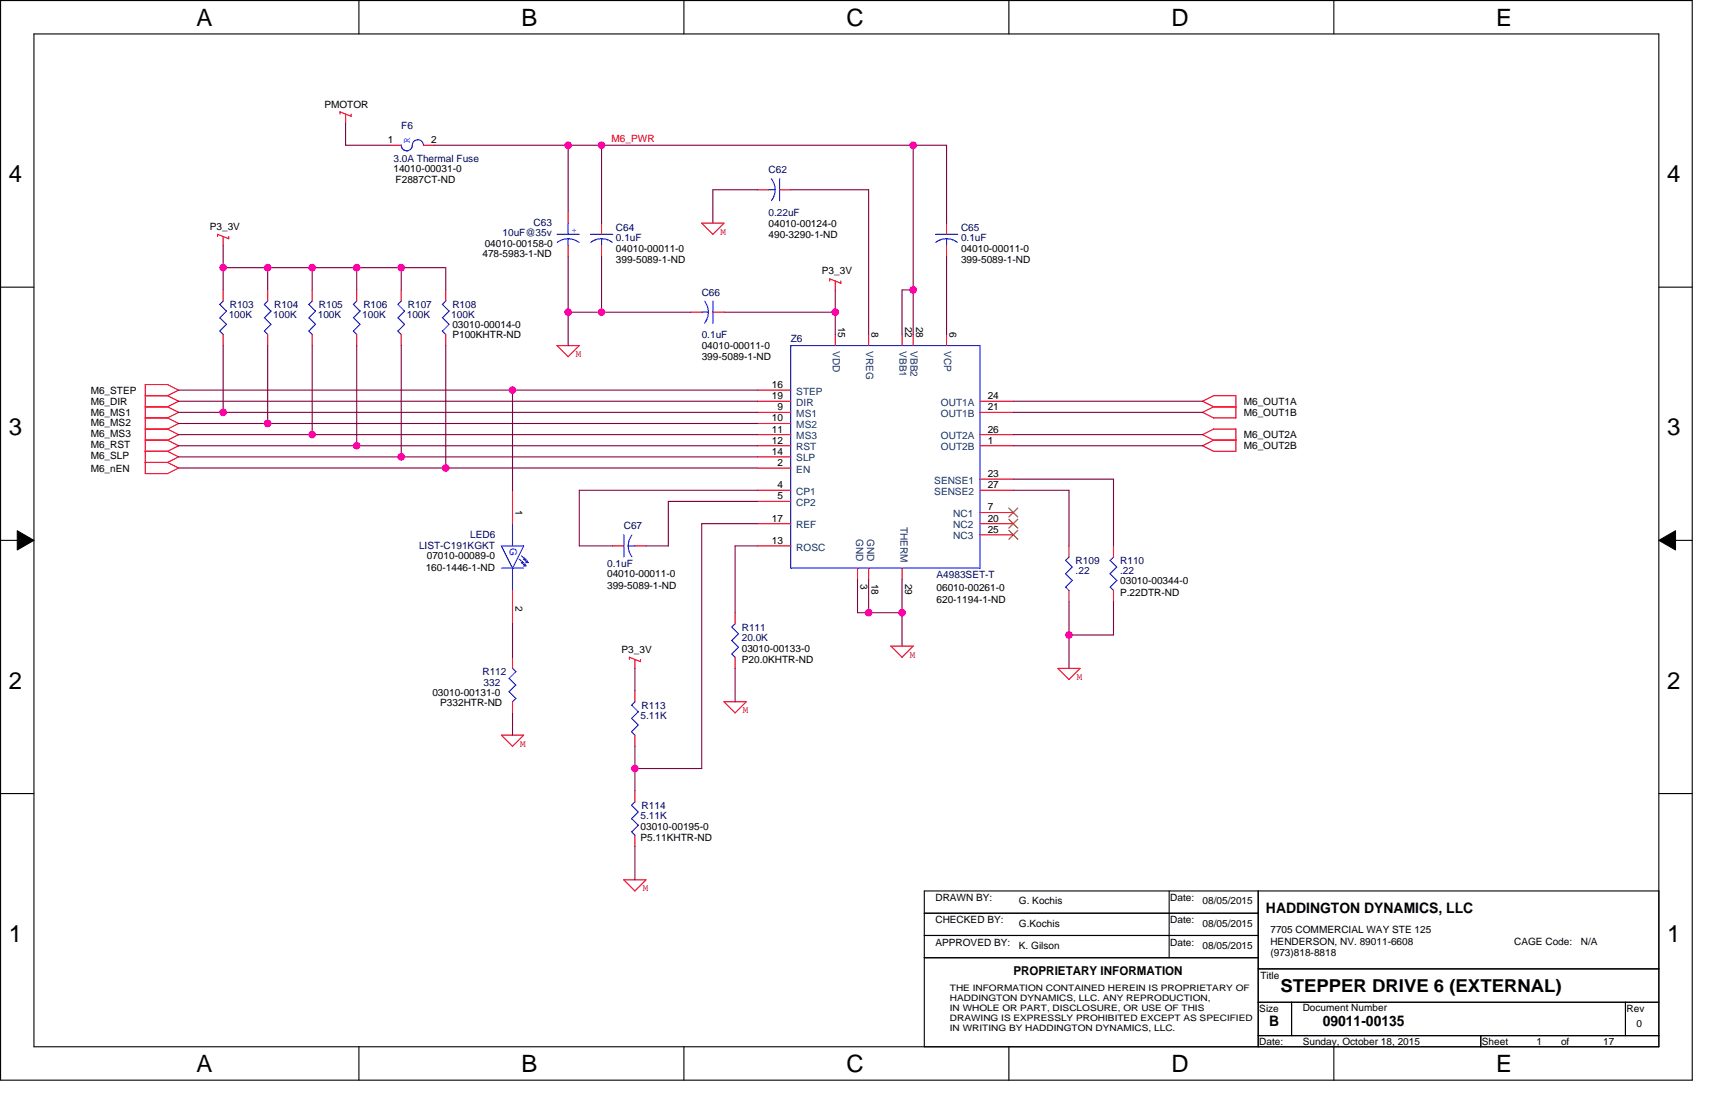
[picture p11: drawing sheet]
<svg xmlns="http://www.w3.org/2000/svg" width="432mm" height="279mm" viewBox="0 0 432 279" stroke-linecap="round" stroke-linejoin="round" font-family="sans-serif">
<path d="M.1 .1h424.7v271.1h-424.7zM8.5 8.5h407.9v254.3h-407.9z" fill="none" stroke="#000" stroke-width=".28"/>
<g fill="#fff">
<path d="M49.3 1h4v6.7h-4z"/>
<path d="M49.3 263.6h4v6.7h-4z"/>
</g>
<path d="M90.1 .1v8.4M90.1 262.8v8.4" fill="none" stroke="#000" stroke-width=".28"/>
<g fill="#fff">
<path d="M130.9 1h4v6.7h-4z"/>
<path d="M130.9 263.6h4v6.7h-4z"/>
</g>
<path d="M171.7 .1v8.4M171.7 262.8v8.4" fill="none" stroke="#000" stroke-width=".28"/>
<g fill="#fff">
<path d="M212.5 1h4.3v6.7h-4.3z"/>
<path d="M212.5 263.6h4.3v6.7h-4.3z"/>
</g>
<path d="M253.3 .1v8.4M253.3 262.8v8.4" fill="none" stroke="#000" stroke-width=".28"/>
<g fill="#fff">
<path d="M294.1 1h4.3v6.7h-4.3z"/>
<path d="M294.1 263.6h4.3v6.7h-4.3z"/>
</g>
<path d="M334.9 .1v8.4M334.9 262.8v8.4" fill="none" stroke="#000" stroke-width=".28"/>
<g fill="#fff">
<path d="M375.6 1h4v6.7h-4z"/>
<path d="M375.6 263.6h4v6.7h-4z"/>
<path d="M2.2 40.3h3.4v6.7h-3.4z"/>
<path d="M418.5 40.3h3.4v6.7h-3.4z"/>
<path d="M2.2 103.9h3.4v6.7h-3.4z"/>
<path d="M418.5 103.9h3.4v6.7h-3.4z"/>
</g>
<path d="M.1 72.1h8.4M416.4 72.1h8.4" fill="none" stroke="#000" stroke-width=".28"/>
<g fill="#fff">
<path d="M2.2 167.4h3.4v6.7h-3.4z"/>
<path d="M418.5 167.4h3.4v6.7h-3.4z"/>
</g>
<path d="M.1 135.7h8.4M416.4 135.7h8.4" fill="none" stroke="#000" stroke-width=".28"/>
<path d="M4.3 133.2l4.2 2.5-4.2 2.4zM416.4 135.7l4.2-2.5v4.9z" fill="#000"/>
<path d="M4.3 133.2l4.2 2.5-4.2 2.4zM416.4 135.7l4.2-2.5v4.9z" fill="none" stroke="#000" stroke-width=".25"/>
<g fill="#fff">
<path d="M2.2 231h3.4v6.7h-3.4z"/>
<path d="M418.5 231h3.4v6.7h-3.4z"/>
</g>
<g fill="none" stroke="#000" stroke-width=".28">
<path d="M.1 199.2h8.4M416.4 199.2h8.4M232 223.7h184.4v39.1h-184.4zM232 229.2h83.9M232 234.8h83.9M293.5 223.7v16.7M315.9 223.7v39.1M232 240.4h83.9M315.9 243.2h100.5M315.9 251.6h100.5M315.9 260h100.5M324.2 251.6v8.4"/>
<path d="M371.7 260v2.8M408.1 251.6v8.4"/>
</g>
<g fill="none" stroke="#f00" stroke-width=".28">
<path d="M86.8 28.6v2.3M88.2 28.6v.6l-2.8-1.1v.5M97.9 36.5h2.8M106.3 36.5h2.8M56 59.4v2.2M57.4 59.4v.5l-2.8-1.1v.6M142.6 53.2v2.8M151 56v2.8M176.2 56l2.8 2.8 2.8-2.8h-5.6M190.1 47.6h2.8M195.7 47.6h2.8M237.6 56v2.8"/>
<path d="M56 72.8v2.8M67.2 72.8v2.8M78.4 72.8v2.8M89.5 72.8v2.8M100.7 72.8v2.8M111.9 72.8v2.8M142.6 61.6v2.8M151 61.6v2.8M173.4 78.4h2.8M179 78.4h2.8M209.7 70.5v2.3M211.1 70.5v.6l-2.8-1.1v.5"/>
<path d="M237.6 61.6v2.8M36.5 99.3h5.6M42 99.3l2.9-1.4-2.8-1.4h-5.6v22.4h5.6l2.7-1.4-2.7-1.4M42.1 99.3l2.8 1.4-2.9 1.4M56 84v2.8M67.2 84v2.8M78.4 84v2.8M89.5 84v2.8M100.7 84v2.8M111.9 84v2.8M139.8 86.8h5.6l-2.8 2.8zM190.1 97.9h8.4"/>
<path d="M209.7 84v2.8M218.1 84v2.8M226.5 84v2.8M229.2 84v2.8M237.6 84v2.8M36.5 102.1h5.6M36.5 104.9h5.6M36.5 107.7h5.6M36.5 110.5h5.6M36.5 113.3h5.6M36.5 116.1h5.6M42.1 102.1l2.8 1.4"/>
<path d="M42.1 104.9l2.8 1.4-2.9 1.4M42.1 107.7l2.8 1.4M42.1 110.5l2.8 1.4-2.9 1.4M42.1 113.3l2.8 1.4M44.8 103.5l-2.8 1.4M44.8 109.1l-2.8 1.4M44.8 114.7l-2.8 1.4M190.1 100.7h8.4M190.1 103.5h8.4M190.1 106.3h8.4M190.1 109.1h8.4M190.1 111.9h8.4"/>
<path d="M190.1 114.7h8.4M190.1 117.5h8.4M246 100.7h8.4M246 103.5h8.4M246 109.1h8.4M246 111.9h8.4M301.9 100.7l2.8-1.4h5.6v5.6h-5.6l-2.8-1.4 2.8-1.4zM301.9 109.1l2.8-1.4h5.6v5.6h-5.6l-2.8-1.4 2.8-1.4zM304.7 102.1h5.6M304.7 110.5h5.6M128.7 123.1v8.4M153.8 137h2.8"/>
<path d="M159.4 137h2.8M190.1 137h8.4M190.1 123.1h8.4M190.1 131.5h8.4M190.1 125.9h8.4M246 120.3h8.4M246 123.1h8.4M246 128.7h8.4M246 131.5h8.4M246 134.3h8.4M268.4 137v2.8M279.5 137v2.8"/>
<path d="M128.7 148.2v8.4M184.5 153.8v2.8M215.3 142.6v2.8M218.1 142.6v2.8M226.5 142.6v2.8M268.4 148.2v2.8M279.5 148.2v2.8M128.7 165v2.8M128.7 176.2v2.8M159.4 165.5v2.3M159.4 173.4v2.8M160.8 165.5v.6l-2.8-1.1v.5"/>
<path d="M181.8 176.2h5.5l-2.8 2.8zM184.5 165v2.8M223.7 162.2h5.6l-2.9 2.8zM271.2 167.8l-2.8 2.8-2.8-2.8h5.6M125.9 184.5l2.8 2.8 2.8-2.8h-5.6M159.4 184.5v2.8M159.4 198.5v2.8M159.4 209.7v2.8M156.6 220.9h5.6l-2.8 2.8z"/>
</g>
<g fill="none" stroke="#00f" stroke-width=".28">
<path d="M100.7 36.5a1.4 1.4 0 0 0 1.4 1.4 1.4 1.4 0 0 0 1.4-1.5v.1a1.39 1.39 0 0 1 1.4-1.4 1.4 1.4 0 0 1 1.4 1.4M139.8 58.8h5.6M142.6 59.9l1.5 .3 1.3 .7M142.6 59.9l-1.4 .3-1.3 .7M142.6 56v2.8M142.6 59.9v1.7M148.2 58.8h5.6M151 59.9l1.5 .3 1.2 .7M151 59.9l-1.4 .3-1.3 .7M151 59.9v1.7M192.9 47.6h1.7M193.7 44.9l.7 1.3 .2 1.4"/>
<path d="M194.6 47.6l-.2 1.5-.7 1.3M195.7 44.8v5.6M234.8 58.8h5.6M237.6 59.9l1.5 .3 1.2 .7M237.6 59.9l-1.4 .3-1.3 .7M237.6 59.9v1.7M56 75.6l-.8 .8 1.7 1.7-1.7 1.7 1.7 1.6-1.7 1.7 .8 .9M67.2 75.6l-.8 .8 1.6 1.7-1.6 1.7 1.6 1.6-1.6 1.7 .8 .9M78.4 75.6l-.9 .8 1.7 1.7-1.7 1.7 1.7 1.6-1.7 1.7 .9 .9M89.6 75.6l-.9 .8 1.7 1.7-1.7 1.7 1.7 1.6-1.7 1.7 .8 .9M99.9 79.8l1.7 1.6-1.7 1.7M99.9 76.4l1.7 1.7-1.7 1.7"/>
<path d="M100.7 75.6l-.8 .8M111.1 79.8l1.6 1.6-1.6 1.7M111.1 76.4l1.6 1.7-1.6 1.7M111.9 75.6l-.8 .8M176.2 78.4h1.6M176.9 75.6l.7 1.3 .2 1.5M177.8 78.4l-.2 1.4-.7 1.3M179 75.6v5.6M99.9 83.1l.8 .9M111.1 83.1l.8 .9M198.5 86.8h47.5v55.8h-47.5zM125.9 137h5.6l-2.8 5.6"/>
<path d="M125.9 137l2.8 5.6M128.7 131.5v5.6M130.9 139.6l1.1 .8M156.6 134.2v5.6M157.7 137l.3 1.5 .6 1.3M157.7 137h1.7M158.6 134.3l-.6 1.3-.3 1.4M268.4 139.8l-.9 .9M279.5 139.8l-.8 .9 1.7 1.6-1.7 1.7 1.7 1.7M125.9 142.6h5.6M128.7 142.6v5.6M130.3 140.4l1.2 .8"/>
<path d="M130.9 141.2h.6M130.9 141.2l1.1 .9M131.5 140.4h.5M131.5 140.4l1.1 .8M131.7 141.5l.3 .6h-.5M132.3 140.7l.3 .5h-.6M183.7 157.4l1.7 1.7-1.7 1.7 1.7 1.7-1.7 1.6 .8 .9M184.6 156.6l-.9 .8M267.5 147.4l.9 .8M267.5 144l1.7 1.7M267.5 140.7l1.7 1.6-1.7 1.7M269.2 145.7l-1.7 1.7"/>
<path d="M280.4 145.7l-1.7 1.7 .8 .8M128.7 167.8l.8 .8-1.7 1.7 1.7 1.7-1.7 1.7 1.7 1.6M129.5 175.3l-.8 .9M159.4 176.2l-.8 .8 1.6 1.7-1.6 1.6 1.6 1.7-1.6 1.7 .8 .8M159.4 201.3l-.8 .8 1.6 1.7M160.2 203.8l-1.6 1.7 1.6 1.7-1.6 1.6 .8 .9"/>
</g>
<path d="M253.3 127.5l2.2 2.3M253.3 130.3l2.2 2.3M253.3 133.1l2.2 2.3M255.5 127.5l-2.2 2.3M255.5 130.3l-2.2 2.3M255.5 133.1l-2.2 2.3" fill="none" stroke="#804000" stroke-width=".28"/>
<path d="M56 67.2h11.2v5.6M56 61.6v11.2M56 86.8v16.7M67.2 86.8v19.5h-22.4M44.8 103.5h11.2" fill="none" stroke="#800040" stroke-width=".28"/>
<circle cx="56" cy="67.2" r=".83" fill="#f0f"/>
<circle cx="56" cy="67.2" r=".83" fill="none" stroke="#f0f" stroke-width=".28"/>
<path d="M78.4 86.8v22.3M89.5 86.8v25.1h-44.7M100.7 86.8v27.9M111.9 86.8v30.7h-67.1M44.8 109.1h33.6M44.8 114.7h55.9M56 103.5h134.1" fill="none" stroke="#800040" stroke-width=".28"/>
<circle cx="56" cy="103.5" r=".83" fill="#f0f"/>
<circle cx="56" cy="103.5" r=".83" fill="none" stroke="#f0f" stroke-width=".28"/>
<path d="M67.2 106.3h122.9" fill="none" stroke="#800040" stroke-width=".28"/>
<circle cx="67.2" cy="106.3" r=".83" fill="#f0f"/>
<circle cx="67.2" cy="106.3" r=".83" fill="none" stroke="#f0f" stroke-width=".28"/>
<path d="M78.4 109.1h111.7" fill="none" stroke="#800040" stroke-width=".28"/>
<circle cx="78.4" cy="109.1" r=".83" fill="#f0f"/>
<circle cx="78.4" cy="109.1" r=".83" fill="none" stroke="#f0f" stroke-width=".28"/>
<path d="M89.5 111.9h100.6" fill="none" stroke="#800040" stroke-width=".28"/>
<circle cx="89.5" cy="111.9" r=".83" fill="#f0f"/>
<circle cx="89.5" cy="111.9" r=".83" fill="none" stroke="#f0f" stroke-width=".28"/>
<path d="M100.7 114.7h89.4" fill="none" stroke="#800040" stroke-width=".28"/>
<circle cx="100.7" cy="114.7" r=".83" fill="#f0f"/>
<circle cx="100.7" cy="114.7" r=".83" fill="none" stroke="#f0f" stroke-width=".28"/>
<path d="M111.9 117.5h78.2" fill="none" stroke="#800040" stroke-width=".28"/>
<circle cx="111.9" cy="117.5" r=".83" fill="#f0f"/>
<circle cx="111.9" cy="117.5" r=".83" fill="none" stroke="#f0f" stroke-width=".28"/>
<path d="M67.2 67.2h11.2v5.6M44.8 97.9h145.3M44.8 100.7h145.3" fill="none" stroke="#800040" stroke-width=".28"/>
<circle cx="67.2" cy="67.2" r=".83" fill="#f0f"/>
<circle cx="67.2" cy="67.2" r=".83" fill="none" stroke="#f0f" stroke-width=".28"/>
<path d="M78.4 67.2h11.2l-.1 5.6" fill="none" stroke="#800040" stroke-width=".28"/>
<circle cx="78.4" cy="67.2" r=".83" fill="#f0f"/>
<circle cx="78.4" cy="67.2" r=".83" fill="none" stroke="#f0f" stroke-width=".28"/>
<path d="M89.5 67.2h11.2v5.6" fill="none" stroke="#800040" stroke-width=".28"/>
<circle cx="89.5" cy="67.2" r=".83" fill="#f0f"/>
<circle cx="89.5" cy="67.2" r=".83" fill="none" stroke="#f0f" stroke-width=".28"/>
<path d="M100.7 67.2h11.2v5.6" fill="none" stroke="#800040" stroke-width=".28"/>
<circle cx="100.7" cy="67.2" r=".83" fill="#f0f"/>
<circle cx="100.7" cy="67.2" r=".83" fill="none" stroke="#f0f" stroke-width=".28"/>
<path d="M128.7 97.9v25.2" fill="none" stroke="#800040" stroke-width=".28"/>
<circle cx="128.7" cy="97.9" r=".83" fill="#f0f"/>
<circle cx="128.7" cy="97.9" r=".83" fill="none" stroke="#f0f" stroke-width=".28"/>
<path d="M229.3 72.8h-2.8v11.2M254.4 120.3h25.1v16.8M254.4 123.1h14v14M268.4 151v16.8M279.5 151v8.4h-11.1" fill="none" stroke="#800040" stroke-width=".28"/>
<circle cx="268.4" cy="159.4" r=".83" fill="#f0f"/>
<circle cx="268.4" cy="159.4" r=".83" fill="none" stroke="#f0f" stroke-width=".28"/>
<path d="M218.1 145.4v8.4h8.4M226.5 145.4v16.8" fill="none" stroke="#800040" stroke-width=".28"/>
<circle cx="226.4" cy="153.8" r=".83" fill="#f0f"/>
<circle cx="226.4" cy="153.8" r=".83" fill="none" stroke="#f0f" stroke-width=".28"/>
<path d="M215.3 145.4v8.4h2.8" fill="none" stroke="#800040" stroke-width=".28"/>
<circle cx="218.1" cy="153.8" r=".83" fill="#f0f"/>
<circle cx="218.1" cy="153.8" r=".83" fill="none" stroke="#f0f" stroke-width=".28"/>
<path d="M190.1 47.6h-11.1v8.4M198.5 47.6h19.6v36.4M142.6 64.4v14M181.7 78.4h28M209.7 72.8v11.2M190.1 137h-5.6v16.8M184.5 167.8v8.4" fill="none" stroke="#800040" stroke-width=".28"/>
<circle cx="209.7" cy="78.4" r=".83" fill="#f0f"/>
<circle cx="209.7" cy="78.4" r=".83" fill="none" stroke="#f0f" stroke-width=".28"/>
<path d="M173.4 78.4h-30.8v8.4" fill="none" stroke="#800040" stroke-width=".28"/>
<circle cx="142.6" cy="78.4" r=".83" fill="#f0f"/>
<circle cx="142.6" cy="78.4" r=".83" fill="none" stroke="#f0f" stroke-width=".28"/>
<path d="M142.6 53.2v-16.7h86.7l-.1 47.5M190.1 123.1h-44.7v14l8.4-.1" fill="none" stroke="#800040" stroke-width=".28"/>
<circle cx="229.2" cy="72.8" r=".83" fill="#f0f"/>
<circle cx="229.2" cy="72.8" r=".83" fill="none" stroke="#f0f" stroke-width=".28"/>
<g fill="none" stroke="#800040" stroke-width=".28">
<path d="M229.2 36.5h8.4v19.5M237.6 64.4v19.6M254.4 100.7h47.5M254.4 103.5h47.5M254.4 109.1h47.5M254.4 111.9h47.5M167.8 125.9v11.1h-5.6M167.8 125.9h22.3M190.1 131.5h-13.9v61.4h-16.8M128.7 156.6v8.4M128.7 179v5.6M159.4 167.8v5.6"/>
<path d="M159.4 212.5v8.4"/>
</g>
<circle cx="229.2" cy="36.5" r=".83" fill="#f0f"/>
<circle cx="229.2" cy="36.5" r=".83" fill="none" stroke="#f0f" stroke-width=".28"/>
<path d="M151 36.5v19.5" fill="none" stroke="#800040" stroke-width=".28"/>
<circle cx="151" cy="36.5" r=".83" fill="#f0f"/>
<circle cx="151" cy="36.5" r=".83" fill="none" stroke="#f0f" stroke-width=".28"/>
<path d="M151 64.4v14" fill="none" stroke="#800040" stroke-width=".28"/>
<circle cx="151" cy="78.4" r=".83" fill="#f0f"/>
<circle cx="151" cy="78.4" r=".83" fill="none" stroke="#f0f" stroke-width=".28"/>
<path d="M86.8 30.9l-.1 5.6h11.2M109.1 36.5h33.5" fill="none" stroke="#800040" stroke-width=".28"/>
<circle cx="142.6" cy="36.5" r=".83" fill="#f0f"/>
<circle cx="142.6" cy="36.5" r=".83" fill="none" stroke="#f0f" stroke-width=".28"/>
<path d="M159.4 187.3v11.2" fill="none" stroke="#800040" stroke-width=".28"/>
<circle cx="159.4" cy="192.9" r=".83" fill="#f0f"/>
<circle cx="159.4" cy="192.9" r=".83" fill="none" stroke="#f0f" stroke-width=".28"/>
<g font-size="6">
<text x="49.3" y="6.4">A</text>
<text x="130.9" y="6.4">B</text>
<text x="212.5" y="6.4">C</text>
<text x="294.1" y="6.4">D</text>
<text x="375.6" y="6.4">E</text>
<text x="2.2" y="45.7">4</text>
<text x="418.5" y="45.7">4</text>
<text x="2.2" y="109.3">3</text>
<text x="418.5" y="109.3">3</text>
<text x="2.2" y="172.9">2</text>
<text x="418.5" y="172.9">2</text>
<text x="2.2" y="236.4">1</text>
<text x="418.5" y="236.4">1</text>
<text x="49.3" y="269">A</text>
<text x="130.9" y="269">B</text>
<text x="212.5" y="269">C</text>
<text x="294.1" y="269">D</text>
<text x="375.6" y="269">E</text>
</g>
<text font-size="4.5" x="321.5" y="248.9">STEPPER DRIVE 6 (EXTERNAL)</text>
<g font-size="3.6">
<text x="317.8" y="229.2">HADDINGTON DYNAMICS, LLC</text>
<text x="318.7" y="257.7">B</text>
<text x="332.1" y="257.7">09011-00135</text>
</g>
<text font-size="3.1" x="254.4" y="244.9">PROPRIETARY INFORMATION</text>
<g font-size="2.5">
<text x="81.4" y="27">PMOTOR</text>
<text x="97.4" y="35.9">1</text>
<text x="108.3" y="35.9">2</text>
<text x="98.8" y="43.2">14010-00031-0</text>
<text x="99.3" y="46">F2887CT-ND</text>
<text x="52.7" y="57.7">P3_3V</text>
<text x="192.9" y="56.9">04010-00124-0</text>
<text x="192.9" y="59.7">490-3290-1-ND</text>
<text x="121.1" y="64.4">478-5983-1-ND</text>
<text x="121.7" y="61.9">04010-00158-0</text>
<text x="154.6" y="63.3">04010-00011-0</text>
<text x="241.3" y="63.3">04010-00011-0</text>
<text x="154.6" y="66.1">399-5089-1-ND</text>
<text x="206.3" y="68.9">P3_3V</text>
<text x="241.3" y="66.1">399-5089-1-ND</text>
<text x="113.6" y="82.3">03010-00014-0</text>
<text x="210.4" y="82" transform="rotate(90 210.4 82)">15</text>
<text x="218.8" y="83.4" transform="rotate(90 218.8 83.4)">8</text>
<text x="227.2" y="82" transform="rotate(90 227.2 82)">22</text>
<text x="230" y="82" transform="rotate(90 230 82)">28</text>
<text x="238.4" y="83.4" transform="rotate(90 238.4 83.4)">6</text>
<text x="113.6" y="84.8">P100KHTR-ND</text>
<text x="176.2" y="87.6">04010-00011-0</text>
<text x="176.2" y="90.4">399-5089-1-ND</text>
<text x="22.8" y="101.6">M6_DIR</text>
<text x="22.8" y="98.8">M6_STEP</text>
<text x="193.8" y="97.4">16</text>
<text x="193.8" y="100.2">19</text>
<text x="248" y="100.2">24</text>
<text x="312.2" y="101.6">M6_OUT1A</text>
<text x="22.8" y="104.4">M6_MS1</text>
<text x="22.8" y="106.9">M6_MS2</text>
<text x="193.8" y="105.8">10</text>
<text x="195.2" y="103">9</text>
<text x="248" y="103">21</text>
<text x="312.2" y="104.4">M6_OUT1B</text>
<text x="22.8" y="109.7">M6_MS3</text>
<text x="22.8" y="112.5">M6_RST</text>
<text x="193.8" y="108.6">11</text>
<text x="193.8" y="111.4">12</text>
<text x="248" y="108.6">26</text>
<text x="248" y="111.4">1</text>
<text x="312.2" y="110">M6_OUT2A</text>
<text x="312.2" y="112.8">M6_OUT2B</text>
<text x="22.8" y="115.3">M6_SLP</text>
<text x="22.8" y="118.4">M6_nEN</text>
<text x="193.8" y="114.2">14</text>
<text x="195.2" y="117">2</text>
<text x="248" y="119.8">23</text>
<text x="195.2" y="122.6">4</text>
<text x="195.2" y="125.3">5</text>
<text x="248" y="122.6">27</text>
<text x="129.4" y="128.1" transform="rotate(90 129.4 128.1)">1</text>
<text x="193.8" y="130.9">17</text>
<text x="248" y="128.1">7</text>
<text x="248" y="130.9">20</text>
<text x="193.8" y="136.5">13</text>
<text x="248" y="133.7">25</text>
<text x="106.9" y="143.2">160-1446-1-ND</text>
<text x="107.1" y="140.4">07010-00089-0</text>
<text x="152.4" y="144.9">04010-00011-0</text>
<text x="152.4" y="148">399-5089-1-ND</text>
<text x="216" y="146.5" transform="rotate(90 216 146.5)">3</text>
<text x="218.8" y="146.5" transform="rotate(90 218.8 146.5)">18</text>
<text x="227.2" y="146.5" transform="rotate(90 227.2 146.5)">29</text>
<text x="235.1" y="148.3">06010-00261-0</text>
<text x="281.2" y="146.6">03010-00344-0</text>
<text x="281.2" y="149.7">P.22DTR-ND</text>
<text x="129.4" y="152.1" transform="rotate(90 129.4 152.1)">2</text>
<text x="235.1" y="151.3">620-1194-1-ND</text>
<text x="156" y="163.9">P3_3V</text>
<text x="186.2" y="163.6">03010-00133-0</text>
<text x="186.2" y="166.4">P20.0KHTR-ND</text>
<text x="108.5" y="174.8">03010-00131-0</text>
<text x="110.5" y="177.3">P332HTR-ND</text>
<text x="160.8" y="208.3">03010-00195-0</text>
<text x="160.8" y="211.1">P5.11KHTR-ND</text>
<text x="234.8" y="226.2">DRAWN BY:</text>
<text x="255.8" y="227">G. Kochis</text>
<text x="293.8" y="226.2">Date:</text>
<text x="301.9" y="227">08/05/2015</text>
<text x="234.8" y="231.8">CHECKED BY:</text>
<text x="255.8" y="232.6">G.Kochis</text>
<text x="293.8" y="231.8">Date:</text>
<text x="301.9" y="232.6">08/05/2015</text>
<text x="234.8" y="237.4">APPROVED BY:</text>
<text x="255.8" y="238.2">K. Gilson</text>
<text x="293.8" y="237.4">Date:</text>
<text x="301.9" y="238.2">08/05/2015</text>
<text x="318.9" y="234.3">7705 COMMERCIAL WAY STE 125</text>
<text x="318.9" y="237.1">HENDERSON, NV. 89011-6608</text>
<text x="318.9" y="239.9">(973)818-8818</text>
<text x="380.1" y="237.1">CAGE Code:</text>
<text x="396.9" y="237.1">N/A</text>
<text x="316.4" y="245.8">Title</text>
<text x="316.1" y="254.1">Size</text>
<text x="327" y="253.9">Document Number</text>
<text x="408.3" y="254.1">Rev</text>
<text x="410.9" y="257.8">0</text>
<text x="316.1" y="262.3">Date:</text>
<text x="327" y="262.3">Sunday, October 18, 2015</text>
<text x="372" y="262.3">Sheet</text>
<text x="385.7" y="262.3">1</text>
<text x="391.9" y="262.3">of</text>
<text x="402.5" y="262.3">17</text>
</g>
<g font-size="2.5" fill="#000080">
<text x="100.7" y="32.3">F6</text>
<text x="98.8" y="40.7">3.0A Thermal Fuse</text>
<text x="192.9" y="43.5">C62</text>
<text x="126.1" y="59.1">10uF@35v</text>
<text x="134" y="56.6">C63</text>
<text x="154.6" y="58">C64</text>
<text x="192.9" y="54.1">0.22uF</text>
<text x="241.3" y="58">C65</text>
<text x="154.6" y="60.5">0.1uF</text>
<text x="241.3" y="60.5">0.1uF</text>
<text x="57.7" y="77.3">R103</text>
<text x="68.9" y="77.3">R104</text>
<text x="80" y="77.3">R105</text>
<text x="91.2" y="77.3">R106</text>
<text x="102.4" y="77.3">R107</text>
<text x="113.6" y="77.3">R108</text>
<text x="176.2" y="74.2">C66</text>
<text x="57.4" y="79.8">100K</text>
<text x="68.6" y="79.8">100K</text>
<text x="79.8" y="79.8">100K</text>
<text x="90.9" y="79.8">100K</text>
<text x="102.1" y="79.8">100K</text>
<text x="113.3" y="79.8">100K</text>
<text x="176.2" y="84.8">0.1uF</text>
<text x="198.5" y="86">Z6</text>
<text x="105.2" y="137.9">LIST-C191KGKT</text>
<text x="118" y="135.1">LED6</text>
<text x="156.6" y="132.9">C67</text>
<text x="152.4" y="142.4">0.1uF</text>
<text x="270" y="141.5">R109</text>
<text x="281.2" y="141.5">R110</text>
<text x="235.1" y="145.2">A4983SET-T</text>
<text x="270" y="144.1">.22</text>
<text x="281.2" y="144.1">.22</text>
<text x="186.2" y="158.3">R111</text>
<text x="186.2" y="160.8">20.0K</text>
<text x="121.1" y="169.5">R112</text>
<text x="121.4" y="172.3">332</text>
<text x="161.1" y="177.9">R113</text>
<text x="160.8" y="180.4">5.11K</text>
<text x="161.1" y="203">R114</text>
<text x="160.8" y="205.5">5.11K</text>
</g>
<g font-size="2.5" fill="#00f">
<text x="102.9" y="35.9" transform="rotate(-90 102.9 35.9)">R</text>
<text x="143.5" y="58.4">+</text>
<text x="128" y="137.6" transform="rotate(90 128 137.6)">G</text>
</g>
<g font-size="2.5" fill="#f00">
<text x="153.5" y="35.7">M6_PWR</text>
<text x="180.9" y="58.9">M</text>
<text x="144.6" y="89.7">M</text>
<text x="228.4" y="165.1">M</text>
<text x="270.3" y="170.7">M</text>
<text x="186.5" y="179.1">M</text>
<text x="130.6" y="187.5">M</text>
<text x="161.4" y="223.8">M</text>
</g>
<g font-size="2.5" fill="#004080">
<text x="209" y="88.2" transform="rotate(90 209 88.2)">VDD</text>
<text x="217.4" y="88.2" transform="rotate(90 217.4 88.2)">VREG</text>
<text x="225.8" y="88.2" transform="rotate(90 225.8 88.2)">VBB1</text>
<text x="228.6" y="88.2" transform="rotate(90 228.6 88.2)">VBB2</text>
<text x="237" y="88.2" transform="rotate(90 237 88.2)">VCP</text>
<text x="199.9" y="99.1">STEP</text>
<text x="199.9" y="101.9">DIR</text>
<text x="236.2" y="101.9">OUT1A</text>
<text x="199.9" y="104.7">MS1</text>
<text x="199.9" y="107.5">MS2</text>
<text x="236.2" y="104.7">OUT1B</text>
<text x="199.9" y="110.3">MS3</text>
<text x="199.9" y="113.1">RST</text>
<text x="236.2" y="110.3">OUT2A</text>
<text x="236.2" y="113.1">OUT2B</text>
<text x="199.9" y="115.8">SLP</text>
<text x="199.9" y="118.6">EN</text>
<text x="199.9" y="124.2">CP1</text>
<text x="234.6" y="121.4">SENSE1</text>
<text x="234.6" y="124.2">SENSE2</text>
<text x="199.9" y="127">CP2</text>
<text x="239.3" y="129.8">NC1</text>
<text x="199.9" y="132.6">REF</text>
<text x="214.9" y="135.4" transform="rotate(90 214.9 135.4)">GND</text>
<text x="217.7" y="135.4" transform="rotate(90 217.7 135.4)">GND</text>
<text x="226.1" y="132.3" transform="rotate(90 226.1 132.3)">THERM</text>
<text x="239.3" y="132.6">NC2</text>
<text x="239.3" y="135.4">NC3</text>
<text x="199.9" y="138.2">ROSC</text>
</g>
<g font-size="2.2">
<text x="238.5" y="248.9">THE INFORMATION CONTAINED HEREIN IS PROPRIETARY OF</text>
<text x="238.5" y="251.4">HADDINGTON DYNAMICS, LLC. ANY REPRODUCTION,</text>
<text x="238.5" y="253.8">IN WHOLE OR PART, DISCLOSURE, OR USE OF THIS</text>
<text x="238.5" y="256.3">DRAWING IS EXPRESSLY PROHIBITED EXCEPT AS SPECIFIED</text>
<text x="238.5" y="258.8">IN WRITING BY HADDINGTON DYNAMICS, LLC.</text>
</g>
</svg>
